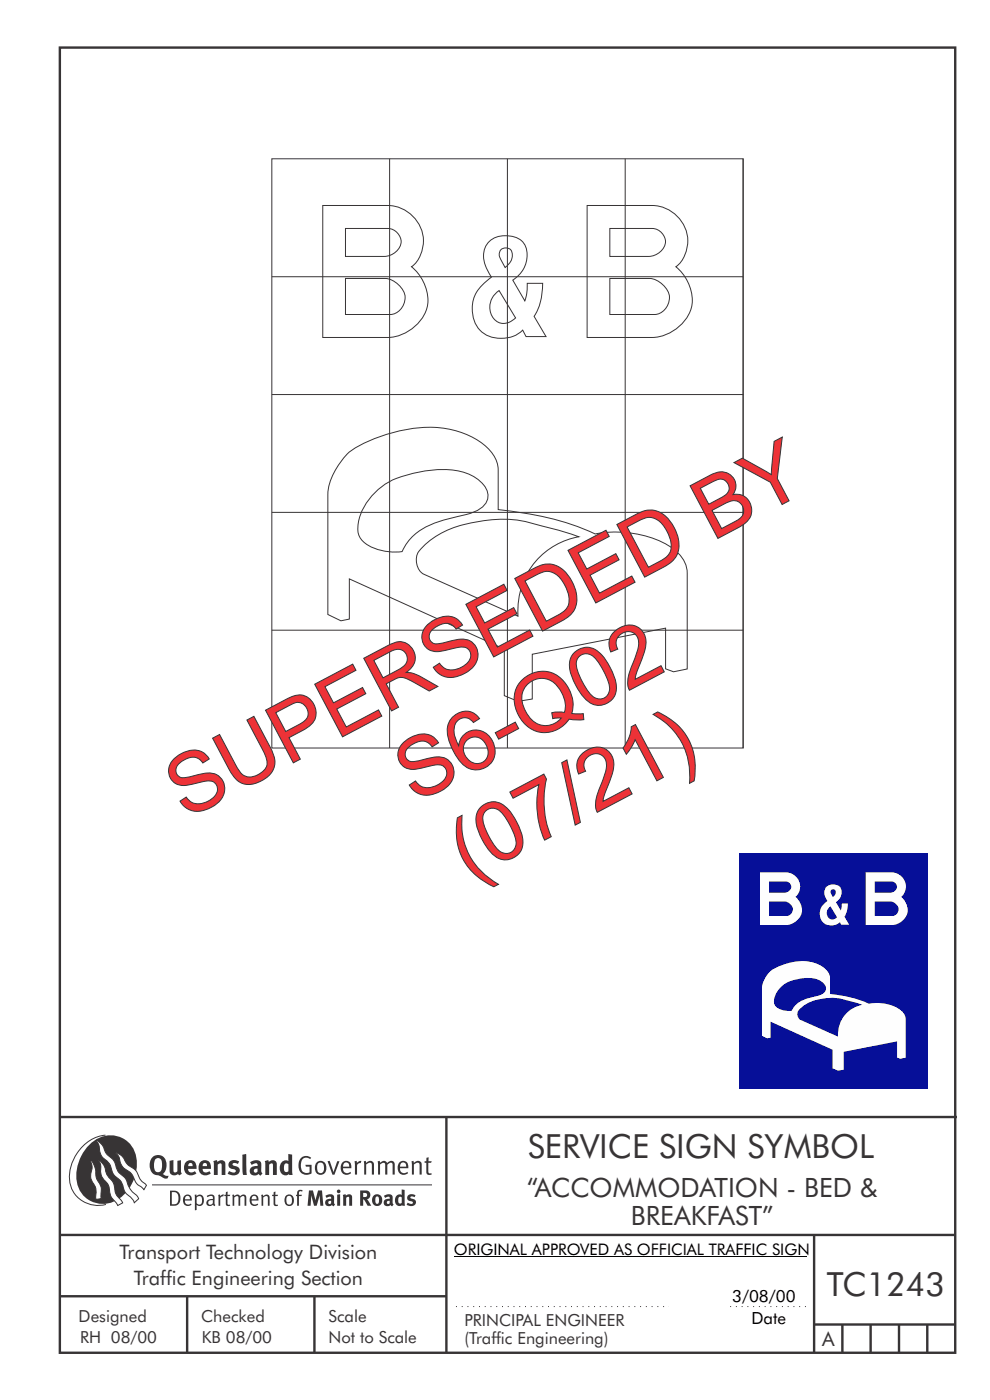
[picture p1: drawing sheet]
<svg xmlns="http://www.w3.org/2000/svg" width="210mm" height="297mm" viewBox="0 0 210 297" stroke-linecap="round" stroke-linejoin="round" font-family="sans-serif">
<g fill="none" stroke="#373435" stroke-width=".51">
<path d="M12.7 10.1h189.9v276.9h-189.9zM12.7 237h190.3M94.7 236.9v50.1M12.7 262h190M12.7 275h82M39.7 275v12M66.7 275v12M172.7 262v25M172.7 281h30M178.7 281v6M184.7 281v6M190.7 281v6"/>
<path d="M196.7 281v6"/>
</g>
<path d="M96.3 266.6h74.7" fill="none" stroke="#000" stroke-width=".21"/>
<path d="M96.7 277.2h45.2M154.9 277.2h16.6" fill="none" stroke="#373435" stroke-width=".21" stroke-dasharray=".2 1" stroke-linecap="butt"/>
<g fill="#373435">
<path d="M63.9 245.6a1.61 1.61 0 0 1 2.1 0l-.2 .3a1.17 1.17 0 0 0-1.4-.2 1.17 1.17 0 0 0-.6 1.3 1.42 1.42 0 0 0 1.2 1.8l.7-.1v-1.2h-.8l-.1-.4h1.3v1.8a1.82 1.82 0 0 1-2.2 0 1.82 1.82 0 0 1-.6-2.1l.2-.7z" fill-rule="evenodd"/>
<path d="M67.2 246.5a1.77 1.77 0 0 0 .4 2.7 1.39 1.39 0 0 0 1.4-.5 1.39 1.39 0 0 0 .2-1.5 1.19 1.19 0 0 0-2-.7zM67.5 246.8a.83 .83 0 0 1 1 .1 .83 .83 0 0 1 .2 .9 .75 .75 0 0 1-.6 1.1 .75 .75 0 0 1-.8-.9v-.9z" fill-rule="evenodd"/>
<path d="M69.5 246.3h.4l.8 2.4 .8-2.4h.5l-1.1 2.9h-.4z" fill-rule="evenodd"/>
<path d="M72.6 246.7a1.74 1.74 0 0 0 .5 2.5l.9-.1 .5-.2-.2-.3a.89 .89 0 0 1-1.1 .2 .89 .89 0 0 1-.4-1h1.7a1.15 1.15 0 0 0-.4-1.4 1.15 1.15 0 0 0-1.5 .3zM73 246.8a.67 .67 0 0 1 .8-.1 .67 .67 0 0 1 .3 .8h-1.3z" fill-rule="evenodd"/>
<path d="M75.2 246.4l.4-.1 .1 .4 .5-.4h.5l-.2 .5a.61 .61 0 0 0-.8 .6v1.8h-.4z" fill-rule="evenodd"/>
<path d="M77.1 246.4l.5-.1 .1 .4a.89 .89 0 0 1 .9-.4 .89 .89 0 0 1 .7 .7v2.2h-.4v-2.2l-.1-.2-.3-.1-.8 .3v2.2h-.4z" fill-rule="evenodd"/>
<path d="M80.1 246.4l.4-.1 .1 .4a.83 .83 0 0 1 .8-.4 .83 .83 0 0 1 .7 .4 .86 .86 0 0 1 .9-.4 .86 .86 0 0 1 .7 .7v2.2h-.4l-.1-2.4a.5 .5 0 0 0-.8 .1l-.2 .2v2.1h-.5v-2.3l-.4-.2-.7 .3v2.2h-.4z" fill-rule="evenodd"/>
<path d="M84.7 246.7a1.74 1.74 0 0 0 .5 2.5l.9-.1 .5-.2-.2-.3a.89 .89 0 0 1-1.1 .2 .89 .89 0 0 1-.4-1h1.7a1.15 1.15 0 0 0-.5-1.4 1.15 1.15 0 0 0-1.4 .3zM85 246.8a.67 .67 0 0 1 .9-.1 .67 .67 0 0 1 .3 .8h-1.3z" fill-rule="evenodd"/>
<path d="M87.3 246.4l.4-.1 .1 .4a.89 .89 0 0 1 .9-.4 .89 .89 0 0 1 .8 .7v2.2h-.5v-2.2l-.1-.2-.3-.1-.8 .3v2.2h-.4z" fill-rule="evenodd"/>
<path d="M90.5 245.6l.4-.1v.8h.7l-.2 .4h-.5v2.1l.1 .1h.5l.1 .3a.71 .71 0 0 1-1.2-.6v-1.9h-.3v-.4h.3z" fill-rule="evenodd"/>
<path d="M36 246.3l.8-.2v2a.46 .46 0 0 0 .2 .6 .46 .46 0 0 0 .6-.2v-2.2l.8-.2v2.4l.2 .5-.6 .3-.2-.3a1.03 1.03 0 0 1-1.2 .3 1.03 1.03 0 0 1-.6-1.1z" fill-rule="evenodd"/>
<path d="M39.4 246.5a1.64 1.64 0 0 0 0 2.3 1.64 1.64 0 0 0 2.3 .1l-.4-.4a.78 .78 0 0 1-.9 .2 .78 .78 0 0 1-.5-.7h1.8a1.37 1.37 0 0 0-.6-1.7 1.37 1.37 0 0 0-1.7 .2zM40.1 246.9a.48 .48 0 0 1 .6-.1 .48 .48 0 0 1 .2 .6h-1z" fill-rule="evenodd"/>
<path d="M42.5 246.5a1.65 1.65 0 0 0-.2 2 1.65 1.65 0 0 0 1.9 .7l.5-.3-.3-.4a.78 .78 0 0 1-.9 .3 .78 .78 0 0 1-.5-.8h1.8a1.37 1.37 0 0 0-.6-1.7 1.37 1.37 0 0 0-1.7 .2zM43.1 246.9a.48 .48 0 0 1 .6-.1 .48 .48 0 0 1 .2 .6h-.9z" fill-rule="evenodd"/>
<path d="M45.3 246.3l.7-.2 .1 .4a.95 .95 0 0 1 1-.3 .95 .95 0 0 1 .7 .8v2.3h-.8v-2.3l-.3-.2-.5 .3v2.2h-.8z" fill-rule="evenodd"/>
<path d="M48.7 246.5a1.73 1.73 0 0 1 2-.1l-.2 .5-.6-.2a.42 .42 0 0 0-.6 .3l.2 .2a1.23 1.23 0 0 1 1.4 1.1 1.47 1.47 0 0 1-2.3 .9l-.3-.2 .3-.6 .7 .3a.47 .47 0 0 0 .7-.3 .87 .87 0 0 0-1-.5l-.4-.2-.1-.4z" fill-rule="evenodd"/>
<path d="M53.1 246.5l.3 .6 .3-.2a.62 .62 0 0 1 .9 .1l.1 .4a1.21 1.21 0 0 0-1.4 .3 1.21 1.21 0 0 0-.2 1.3 1.19 1.19 0 0 0 1.7 0l.5 .4 .4-.5-.3-.3v-1.4a.96 .96 0 0 0-1.3-1.1zM54 248l.6-.1v.7a.43 .43 0 0 1-.6 .1 .43 .43 0 0 1 0-.7z" fill-rule="evenodd"/>
<path d="M56.2 246.3l.7-.2 .1 .4a.95 .95 0 0 1 1-.3 .95 .95 0 0 1 .7 .8v2.3h-.8v-2.3l-.2-.2-.6 .3v2.2h-.8z" fill-rule="evenodd"/>
<path d="M61.2 244.8v1.5a1.29 1.29 0 0 0-1.4 .2 1.29 1.29 0 0 0-.5 1.3 1.24 1.24 0 0 0 .6 1.3 1.24 1.24 0 0 0 1.4 0l.1 .2h.7l-.1-4.4zM60.5 246.9l.4-.1 .3 .2v1.5l-.3 .1a.48 .48 0 0 1-.6-.4 1.52 1.52 0 0 1 .2-1.3z" fill-rule="evenodd"/>
<path d="M51.4 245l.8-.2 .2 4.5h-.8l-.1-.2z" fill-rule="evenodd"/>
</g>
<path d="M22.4 240.8a9 9 0 0 0-7.4 10.9 6.2 6.2 0 0 0 7.5 3.8M32.2 251.4h59.4" fill="none" stroke="#373435" stroke-width=".21"/>
<path d="M19.1 242.7a5.7 5.7 0 0 1 6.5-1.4 5.7 5.7 0 0 1 3.4 5.7 8.6 8.6 0 0 1-6.2 8.3 5.7 5.7 0 0 1-6.5-7 9.9 9.9 0 0 1 2.8-5.6z" fill-rule="evenodd" fill="#373435"/>
<path d="M24.4 244.5a3.1 3.1 0 0 1 2.3 2.2l.8 .7a3.2 3.2 0 0 1 2 2.4l.4 .6 1.2 1.1-.6 .9-.2-.3a3.5 3.5 0 0 1-1.9-2.1 3.8 3.8 0 0 0-2.1-2.2 3.5 3.5 0 0 1-1-2.2zM20.4 241.9a3.4 3.4 0 0 1 1.9 2.4l.7 .9a3.3 3.3 0 0 1 1.7 2.6 4.4 4.4 0 0 0 1.7 2l.3 .3a6.1 6.1 0 0 0 2.5 3.7l.2 .5-.9 .9a6.1 6.1 0 0 0-1.9-2.3l-.4-.7a3.6 3.6 0 0 0-1.9-2.8l-.6-1a3.6 3.6 0 0 0-1.9-2.8 3.7 3.7 0 0 1-.8-2.4zM21 246.1a3.4 3.4 0 0 1 1.5 2.7l.6 1a3.8 3.8 0 0 1 1.4 3.1l.3 .7 1.2 1.6-1 .5-.5-.7a3.2 3.2 0 0 1-1.3-2.8 4.3 4.3 0 0 0-1.4-2.2 4.7 4.7 0 0 1-.5-3zM19.2 246.1a5.1 5.1 0 0 1 1.2 3.7l.3 .7a3.1 3.1 0 0 1 .7 2.9l.1 .9-1.1 .2-.1-.8a3.5 3.5 0 0 0-.9-3.3 3.6 3.6 0 0 1 .1-2.5z" fill-rule="evenodd" fill="#fefefe" stroke="#373435" stroke-width=".21"/>
<g fill="#373435">
<path d="M32.4 245.5a2.51 2.51 0 0 0 .4 3.7l.8 .1a2.78 2.78 0 0 0 2 .7l.2-.6h-.6l-.7-.3a2.56 2.56 0 0 0 0-3.8 1.83 1.83 0 0 0-2.1 .2zM33 245.8a.87 .87 0 0 1 1 .1 .87 .87 0 0 1 .4 .9v.4a1.17 1.17 0 0 1-.9 1.5l-.3-.1a2.38 2.38 0 0 1-.2-2.8z" fill-rule="evenodd"/>
<path d="M36.4 252.9v2.6a1.12 1.12 0 0 0 1.2-.3 1.12 1.12 0 0 0 .3-1.2l-.2-.5-.3-.5zM36.1 252.6h1.1a1.67 1.67 0 0 1 1.1 1.6 1.67 1.67 0 0 1-1.2 1.6h-1zM39.4 253.9l-.2 .5h1.1a.55 .55 0 0 0-.2-.6 .55 .55 0 0 0-.7 .1zM39.1 253.7a.95 .95 0 0 1 1.2-.1 .95 .95 0 0 1 .4 1.1h-1.5a.72 .72 0 0 0 .4 .8 .72 .72 0 0 0 .9-.2l.1 .3a1.15 1.15 0 0 1-1.5 0 1.15 1.15 0 0 1-.2-1.5zM41.7 254.1v1.1a.7 .7 0 0 0 .9 .2 .7 .7 0 0 0 .3-.9 .61 .61 0 0 0-.4-.7 .61 .61 0 0 0-.8 .3zM41.3 253.5l.4-.1v.4a.95 .95 0 0 1 1.2-.2 .95 .95 0 0 1 .3 1.2 .92 .92 0 0 1-.4 .9 .92 .92 0 0 1-1.1-.1v1.1l-.4 .1zM44.3 254.8a.5 .5 0 0 0 .1 .8 .5 .5 0 0 0 .7-.4l.1-.6zM43.8 253.7a1 1 0 0 1 1.7 .3v1.4l.2 .2-.2 .3-.3-.4a.78 .78 0 0 1-1.4 0 .78 .78 0 0 1 .8-1.1h.6a.58 .58 0 0 0-.4-.7 .58 .58 0 0 0-.7 .2zM46.3 253.5l.3-.1 .1 .4 .3-.3 .5-.1-.2 .4a.52 .52 0 0 0-.6 .5v1.5h-.3zM47.9 252.9l.4-.1v.7h.6l-.2 .2h-.4v1.5a.35 .35 0 0 0 .5 .3v.3a.57 .57 0 0 1-.6 .1 .57 .57 0 0 1-.3-.6v-1.6h-.3v-.2h.3zM49.3 253.5l.3-.1 .1 .4 .2-.2a.64 .64 0 0 1 1 .2 .7 .7 0 0 1 .8-.4 .7 .7 0 0 1 .5 .6v1.8h-.3v-1.7l-.3-.4-.6 .4v1.7h-.4v-1.7a.38 .38 0 0 0-.3-.4 .38 .38 0 0 0-.4 .2l-.2 .2v1.7h-.4zM53.5 253.9l-.1 .5h1a.55 .55 0 0 0-.2-.6 .55 .55 0 0 0-.7 .1zM53.2 253.7a.95 .95 0 0 1 1.2-.1 .95 .95 0 0 1 .4 1.1h-1.4a.72 .72 0 0 0 .4 .8 .72 .72 0 0 0 .8-.2l.2 .3a1.15 1.15 0 0 1-1.5 0 1.15 1.15 0 0 1-.3-1.5zM55.4 253.5l.3-.1 .1 .4a.72 .72 0 0 1 .8-.4 .72 .72 0 0 1 .6 .6v1.8h-.4v-1.6a.45 .45 0 0 0-.3-.5 .45 .45 0 0 0-.5 .2l-.2 .2v1.7h-.3zM58.1 252.9l.4-.1-.1 .7h.6l-.1 .2h-.5v1.5a.35 .35 0 0 0 .5 .3l.1 .3a.57 .57 0 0 1-.6 .1 .57 .57 0 0 1-.4-.6v-1.6h-.3v-.2h.3zM60.9 253.8l-.2 .8a.65 .65 0 0 0 .3 .8 .65 .65 0 0 0 .9-.2v-.1a.93 .93 0 0 0-.7-1.4zM60.6 253.7a1.12 1.12 0 0 1 1.5 0 1.12 1.12 0 0 1 .2 1.5 1.01 1.01 0 0 1-1.3 .6 1.01 1.01 0 0 1-.7-1.2zM63.2 252.6l.5-.2 .5 .1-.1 .3-.4-.1-.3 .2v.6h.7l-.2 .2h-.5v2.1h-.4v-2.1h-.2v-.2h.2zM65.5 252.5l-.3 3.3h.7l.1-2.3 .6 2.3h.6l.6-2.3 .2 2.3h.6l-.3-3.3h-.8l-.6 2.2-.5-2.2zM69 253.7l.3 .4a.51 .51 0 0 1 .5-.3 .51 .51 0 0 1 .5 .4v.1a.88 .88 0 0 0-1.2 .3 .88 .88 0 0 0 .2 1.2 .9 .9 0 0 0 1.1-.2l.4 .3 .3-.4-.2-.3v-1a.87 .87 0 0 0-.5-.9 .87 .87 0 0 0-1 .2zM69.8 254.8l.4-.1v.6l-.1 .1h-.3l-.1-.2zM71.5 253.4v2.4h.6v-2.5zM71.4 252.7a.4 .4 0 0 0 .8 0 .4 .4 0 0 0-.8 0zM72.7 253.5l.1 2.3h.6v-1.7a.33 .33 0 0 1 .4-.2 .33 .33 0 0 1 .3 .3v1.6h.6v-1.8a.75 .75 0 0 0-.5-.6 .75 .75 0 0 0-.8 .2l-.1-.3zM76.4 252.5v3.3h.6v-1.4l.3 .3 .7 1.1h.8l-1-1.4a.94 .94 0 0 0 .8-1 .94 .94 0 0 0-1-.9zM77 253.1a.51 .51 0 0 1 .8 .1 .51 .51 0 0 1-.2 .7h-.6zM79.2 253.7a1.19 1.19 0 0 0 0 1.7 1.19 1.19 0 0 0 1.7 0 1.19 1.19 0 0 0-.1-1.6 1.19 1.19 0 0 0-1.6-.1zM79.8 253.9l.2-.1a.99 .99 0 0 1 0 1.6 1.06 1.06 0 0 1-.2-1.5zM81.4 253.7l.3 .4a.51 .51 0 0 1 .5-.3 .51 .51 0 0 1 .5 .4v.1a.88 .88 0 0 0-1.1 .3 .88 .88 0 0 0 .2 1.2 .9 .9 0 0 0 1-.2l.4 .3 .3-.4-.2-.3v-1a.87 .87 0 0 0-.5-.9 .87 .87 0 0 0-1 .2zM82.2 254.8l.5-.1v.6l-.2 .1h-.3l-.1-.2zM85.2 252.3v1.2a1.2 1.2 0 0 0-1.3 .6 1.2 1.2 0 0 0 .1 1.4l.5 .3 .8-.1 .1 .1h.5l-.1-3.4zM84.7 253.9l.5 .1v1.2a.46 .46 0 0 1-.6 0 .46 .46 0 0 1-.1-.6zM86.6 253.5a.79 .79 0 0 0-.1 1 .79 .79 0 0 0 .9 .4 .33 .33 0 0 1 .1 .5 .33 .33 0 0 1-.6-.1l-.4-.2-.3 .5a1.15 1.15 0 0 0 1.3 .3 1.15 1.15 0 0 0 .7-1 1.49 1.49 0 0 0-1.1-.8 .4 .4 0 0 1 .2-.3 .4 .4 0 0 1 .5 .1l.1 .1 .2-.4a1.47 1.47 0 0 0-1.5-.1z" fill-rule="evenodd"/>
</g>
<path d="M156.9 181.1h40v50h-40z" fill-rule="evenodd" fill="#060f98"/>
<path d="M169.8 214a1.45 1.45 0 0 0 0 2.3l8 3.6a6.3 6.3 0 0 1 5.1-6.7l-1.9-.6a12.2 12.2 0 0 0-9.1 0l-1.2 .6zM165.6 209.4a3.8 3.8 0 0 0-1.3 3.8 3.9 3.9 0 0 0 3.6 1.2 5.7 5.7 0 0 1 4.7-2.9 3 3 0 0 0 2.6-1.6 1.97 1.97 0 0 0-1.6-2.1 8.8 8.8 0 0 0-8 1.6zM163.3 206.1l-.8 1a4.7 4.7 0 0 0-.9 2.5v10.2l1.1 .5 .8-.1v-3.5l13.1 6v4l1.2 .4 1.2-.2v-3.8l11.3-2.2v3.5l.7 .2 1.1-.2v-8.2a4.1 4.1 0 0 0-3.6-3.1 9.5 9.5 0 0 0-4.2-.2 24.8 24.8 0 0 0-8.2-2v-3.4a3.8 3.8 0 0 0-2.7-3 11.4 11.4 0 0 0-10.1 1.6z" fill-rule="evenodd" fill="#fefefe"/>
<path d="M57.7 33.7h100v125h-100zM82.6 33.7v125M107.6 33.7v125M132.6 33.7v125M157.6 33.7v125M57.7 58.7h100M57.7 83.7h100M73.6 96.3a28 28 0 0 1 13.4-5.3 19.2 19.2 0 0 1 16.5 4.1 6.7 6.7 0 0 1 2.2 4.6v8.4a63.2 63.2 0 0 1 20.6 5.2 22.5 22.5 0 0 1 16.6 3.2 6.7 6.7 0 0 1 2.9 5.1v20.3l-2.9 .6-1.7-.6v-8.6l-28.3 5.5v9.5l-3 .5-2.9-1.2v-9.9l-32.9-14.9v8.5l-1.8 .4-2.8-1.3v-25.6a14.2 14.2 0 0 1 4.1-8.5zM57.7 108.7h100M80 104.1a15.4 15.4 0 0 1 8.2-3.8 19.2 19.2 0 0 1 11.3 .3 5.9 5.9 0 0 1 4 4.3 3.3 3.3 0 0 1-2.1 3.3 25.4 25.4 0 0 1-6 1.8 15.5 15.5 0 0 0-8.7 4.7l-1.4 2.3a11.1 11.1 0 0 1-8.1-2 3.7 3.7 0 0 1-1.3-3.5 11.9 11.9 0 0 1 4.1-7.4zM90.2 115.5a20.9 20.9 0 0 1 11.5-4.9 24.5 24.5 0 0 1 12.6 .8l5 1.3 3.5 1.2a15.7 15.7 0 0 0-12.9 16.8l-20-8.9a3.5 3.5 0 0 1-.4-5.5zM57.7 133.7h100" fill="none" stroke="#373435" stroke-width=".21"/>
<text font-size="28" fill="#373435" x="68.5" y="71.6">B&amp; B</text>
<g font-size="17.6" fill="#ed3237">
<text x="39.4" y="173.9" transform="rotate(-28 39.4 173.9)">SUPERSEDED BY</text>
<text x="88" y="170.5" transform="rotate(-28 88 170.5)">S6-Q02</text>
<text x="99.4" y="186.8" transform="rotate(-28 99.4 186.8)">(07/21)</text>
</g>
<text font-size="11.2" fill="#fefefe" x="161.2" y="196.3">B&amp; B</text>
<g font-size="7.1" fill="#373435">
<text x="112" y="245.6">SERVICE SIGN SYMBOL</text>
<text x="175.4" y="275">TC1243</text>
</g>
<g font-size="5.6" fill="#373435">
<text x="111.8" y="253.8">“ACCOMMODATION - BED &amp;</text>
<text x="133.8" y="259.8">BREAKFAST”</text>
</g>
<g font-size="4.2" fill="#373435">
<text x="25.4" y="267">Transport Technology Division</text>
<text x="28.4" y="272.6">Traffic Engineering Section</text>
<text x="174.4" y="285.6">A</text>
</g>
<g font-size="3.6">
<text x="155.3" y="276.2">3/08/00</text>
<text x="159.4" y="280.9">Date</text>
</g>
<g font-size="3.5" fill="#373435">
<text x="16.7" y="280.4">Designed</text>
<text x="42.7" y="280.4">Checked</text>
<text x="69.7" y="280.4">Scale</text>
<text x="98.5" y="281.3">PRINCIPAL ENGINEER</text>
<text x="17" y="284.8">RH 08/00</text>
<text x="42.8" y="284.8">KB 08/00</text>
<text x="69.7" y="285">Not to Scale</text>
<text x="98.5" y="285.1">(Traffic Engineering)</text>
</g>
<text font-size="3.4" x="96.3" y="266.3">ORIGINAL APPROVED AS OFFICIAL TRAFFIC SIGN</text>
</svg>
